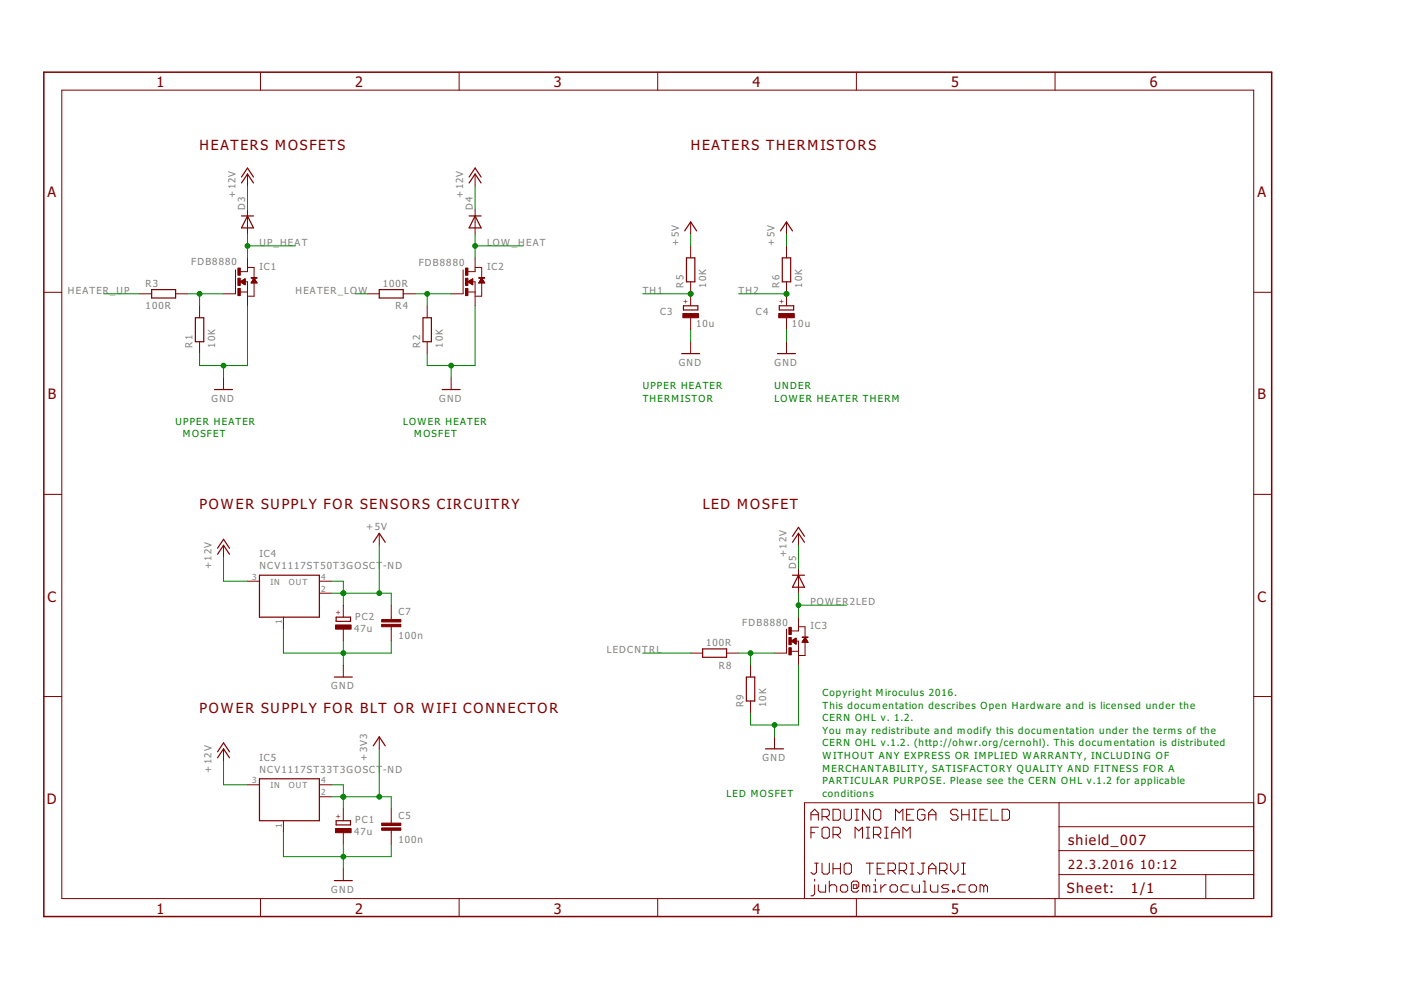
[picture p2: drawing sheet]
<svg xmlns="http://www.w3.org/2000/svg" width="297mm" height="210mm" viewBox="0 0 297 210" stroke-linecap="round" stroke-linejoin="round" font-family="sans-serif">
<g fill="none" stroke="#800000" stroke-width=".21">
<path d="M13.1 19.1h252.7v171.4h-252.7zM55.2 15.3v3.8M97.3 15.3v3.8M139.4 15.3v3.8M181.6 15.3v3.8M223.7 15.3v3.8M52.5 36.9v2.5M100.7 36.9v2.5M49.9 57.2v5.1h-2.5M50.9 59.8l1.1-.7v1.3zM51 59.7l1.5 .1v5M51 59.8h1"/>
<path d="M51.1 59.6h.9M51.1 59.9h.9M51.2 59.6h.8M51.2 59.9h.8M51.3 59.5h.7M51.4 59.5h.6M51.5 59.4h.5M51.6 59.3h.4M51.8 59.2h.2M51.9 59.2h.1M52.5 54.7v2.9h-1.6M52.5 56.7h1.4v2.3"/>
<path d="M52.5 44.5v5.1M53.3 59.9h1.2M53.3 59.9h1.1M53.4 59.8h1M53.4 59.7h.9M53.4 59.6h.9M53.5 59.6h.8M53.5 59.5h.7M53.6 59.5h.5M53.6 59.4h.5M53.7 59.3h.4M53.7 59.2h.3"/>
<path d="M53.8 59.1h.1M53.8 59h.1M53.9 59l.6 1h-1.3zM98.2 57.2v5.1h-2.5M99.2 59.8l1-.7v1.3M99.2 59.8l1 .6M99.2 59.7l1.5 .1v5M99.3 59.8h.9M99.3 59.6h.9M99.4 59.9h.8M99.5 59.6h.7M99.5 59.9h.7"/>
<path d="M99.6 59.5h.6M99.7 59.5h.5M99.8 59.4h.4M99.9 59.3h.3M100 59.2h.2M100.1 59.2h.1M100.7 44.5v5.1M100.7 54.7v2.9h-1.5M100.7 56.7h1.4v2.3M101.5 59.9h1.2M101.6 59.9h1.1M101.6 59.8h1"/>
<path d="M101.7 59.7h.9M101.7 59.6h.8M101.8 59.5h.6M101.9 59.4h.5M101.9 59.3h.4M102 59.2h.3M102 59.2h.2M102 59.1h.2M102.1 59h.1M102.1 59l.7 1h-1.3zM146.4 47.1v2.5M146.4 52.1v2.6"/>
<path d="M146.4 59.8v5M166.8 47.1v2.5M166.8 52.1v2.6M166.8 59.8v5M9.3 62h3.8M29.6 62.3h2.6M37.2 62.3h2.6M42.3 64.8v2.6M42.3 72.5v2.5M50.9 61.9h1.6M51.4 60h.6M51.5 60.1h.5"/>
<path d="M51.6 60.2h.4M51.7 60.2h.3M51.8 60.3h.2M51.9 60.3h.1M53.9 60v2.8h-1.4M77.9 62.3h2.5M85.5 62.3h2.5M90.6 64.8v2.6M90.6 72.5v2.5M99.2 61.9h1.5M99.6 60h.6M99.7 60.1h.5"/>
<path d="M99.8 60.2h.4M99.9 60.2h.3M100.1 60.3h.1M100.2 60.3h.1M102.1 60v2.8h-1.4M146.4 67.4v2.5M146.4 72.5v2.5M166.8 67.4v2.5M166.8 72.5v2.5M265.8 62h3.8M47.4 80.1v2.5M95.7 80.1v2.5"/>
<path d="M9.3 104.8h3.8M47.4 115.6v2.6M80.4 113.1v2.5M169.3 113.1v2.5M265.8 104.8h3.8M52.5 123.2h2.5M60.1 130.9v2.5M67.7 123.2h2.6M67.7 125.8h2.6M72.8 128.3v2.6M72.8 133.4v2.5M83 128.3v3.1"/>
<path d="M83 132.9v3M146.4 138.5h2.6M154.1 138.5h2.5M166.8 133.4v5.1h-2.6M167.8 138.1h1.5M167.8 135.9l1-.6v1.3zM167.8 135.9h1M167.9 136l1.4-.1v5.1M167.9 135.8h.9M168 136.1h.8M168 135.8h.8M168.1 136.1h.7"/>
<path d="M168.1 135.7h.7M168.2 136.2h.6M168.3 135.6h.5M168.3 136.2h.5M168.4 135.6h.4M168.4 136.3h.4M168.5 135.5h.3M168.5 136.4h.3M168.6 135.4h.2M168.6 136.5h.2M168.7 135.4h.1M168.8 136.5h.1"/>
<path d="M169.3 120.7v5.1M169.3 130.9v2.9h-1.5M169.3 132.9h1.4v2.3M170.1 136.1h1.2M170.1 136.1h1.1M170.2 136h1M170.2 135.9h1M170.3 135.8h.8M170.3 135.7h.7M170.4 135.6h.6M170.5 135.6h.4M170.5 135.5h.4"/>
<path d="M170.5 135.4h.4M170.6 135.4h.2M170.6 135.3h.2M170.7 135.2h.1M170.7 136.2v2.8h-1.4M170.7 135.2l.6 1h-1.2zM9.3 147.7h3.8M47.4 158.8v2.5M72.8 141v2.6M80.4 156.2v2.6M159.1 141v2.6M159.1 148.6v2.6"/>
<path d="M164.2 156.2v2.6M265.8 147.7h3.8M52.5 166.4h2.5M60.1 174v2.6M67.7 166.4h2.6M67.7 168.9h2.6M72.8 171.5v2.5M72.8 176.6v2.5M83 171.5v3M83 176v3.1M171.9 173.9v-1.5l.8-.8 .8 .8v1.5M171.9 172.7h1.6"/>
<path d="M171.9 176.6h.8M173.5 175.4h-1.6v2.3M174.3 173.1h1.2l.3-.4v-.7l-.3-.4h-1.2v2.3M174.7 175.4h.8l.3 .4v1.5l-.3 .4h-.8l-.4-.4v-1.5zM175 173.1l.8 .8M176.6 171.6h1.2l.4 .4v1.5l-.4 .4h-1.2zM176.6 177h1.2l.4-.4v-.8l-.4-.4h-1.2v2.3M177.4 177l.8 .7M179 171.6v1.9l.3 .4h.8l.4-.4v-1.9M181.3 171.6h.8M181.3 173.9h.8M181.3 177.7v-2.3l.8 .8 .8-.8v2.3"/>
<path d="M181.7 171.6v2.3M183.6 175.4h.8M183.6 177.7h.8M184 175.4v2.3M184.4 171.6v2.3l-1.5-2.3v2.3M185.2 172l.4-.4h.8l.4 .4v1.5l-.4 .4h-.8l-.4-.4zM185.2 177h1.2l.4-.4v-.8l-.4-.4h-1.2v2.3M186 177l.8 .7M187.5 175.4h.8M187.5 177.7h.8M187.9 175.4v2.3M189.1 176.6h1.5"/>
<path d="M189.1 177.7v-1.5l.8-.8 .7 .8v1.5M189.9 173.9v-2.3l.7 .8 .8-.8v2.3M191.4 177.7v-2.3l.8 .8 .8-.8v2.3M192.2 172.7h.8M193.8 171.6h-1.6v2.3h1.6M196.1 172l-.4-.4h-.8l-.4 .4v1.5l.4 .4h.8l.4-.4v-.8h-.8M196.9 172.7h1.5M196.9 173.9v-1.5l.8-.8 .7 .8v1.5M203.1 172l-.4-.4h-.7l-.4 .4v.4l.4 .3h.7l.4 .4v.4l-.4 .4h-.7l-.4-.4M203.9 172.7h1.6M203.9 171.6v2.3M205.5 171.6v2.3"/>
<path d="M206.2 171.6h.8M206.2 173.9h.8M206.6 171.6v2.3M207.8 172.7h.8M209.4 171.6h-1.6v2.3h1.6M210.1 171.6v2.3h1.6M212.5 171.6h1.1l.4 .4v1.5l-.4 .4h-1.1zM224.5 170.2v20.3M224.5 175.3h41.3M265.8 170.2h-95.2v20.3M55.2 190.5v3.8M72.8 184.2v2.5"/>
<path d="M97.3 190.5v3.8M139.4 190.5v3.8M172.7 183h.8M172.7 187.6v1.9l-.4 .4h-.4M172.7 186.4v.4M173.1 183v2l-.4 .3h-.4l-.4-.3M173.5 187.6v1.2l.4 .3h1.1v-1.5M174.3 183v2l.4 .3h.8l.3-.3v-2M175.8 186.8v2.3M175.8 188l.4-.4h.8l.4 .4v1.1M176.6 183v2.3M176.6 184.2h1.6"/>
<path d="M178.2 183v2.3M178.6 187.6h.7l.4 .4v.8l-.4 .3h-.7l-.4-.3v-.8zM179.3 183h.8l.4 .4v1.6l-.4 .3h-.8l-.3-.3v-1.6zM180.9 187.6h.8v.8h-.8zM181.6 190.5v3.8M181.7 188.4l.4-.4v-.8l-.4-.4h-.8l-.4 .4v1.6l.4 .3h.8l.4-.3M183.6 188l-.4-.4h-.3v1.5M183.6 188l.4-.4 .4 .4v1.1M183.6 183h1.6M183.6 188v1.1M184.4 183v2.3M185.2 189.1h.8"/>
<path d="M185.2 187.6h.4v1.5M185.6 186.4v.4M186 184.2h.8M186.8 187.6v1.5M187.5 183h-1.5v2.3h1.5M187.9 187.6h-.4l-.7 .8M188.3 184.6h1.2l.4-.4v-.8l-.4-.4h-1.2v2.3M188.7 188l.4-.4h.8l.4 .4v.8l-.4 .3h-.8l-.4-.3zM189.1 184.6l.8 .7M190.6 184.6h1.2l.4-.4v-.8l-.4-.4h-1.2v2.3M191.4 184.6l.8 .7M192.6 187.6h-1.2l-.4 .4v.8l.4 .3h1.2"/>
<path d="M193 185.3h.8M193 183h.8M193.4 183v2.3M193.4 187.6v1.2l.4 .3h1.1v-1.5M195.3 183h.8M195.7 186.8h.4v2.3M195.7 183v2l-.4 .3h-.4l-.4-.3M195.7 189.1h.8M196.9 185.3v-1.5l.8-.8 .7 .8v1.5M196.9 184.2h1.5M197.3 187.6v1.2l.4 .3h1.1v-1.5M199.2 184.6h1.2l.4-.4v-.8l-.4-.4h-1.2v2.3"/>
<path d="M200 184.6l.8 .7M201.2 187.6h-1.2l-.4 .4 .4 .4h.8l.4 .4-.4 .3h-1.2M201.6 183v1.6l.7 .7 .8-.7v-1.6M202 188.8h.3v.3h-.3zM203.9 185.3h.8M203.9 183h.8M204.3 183v2.3M204.7 187.6h-1.2l-.4 .4v.8l.4 .3h1.2M205.8 187.6h.8l.4 .4v.8l-.4 .3h-.8l-.3-.3v-.8zM208.6 188l-.4-.4h-.4v1.5M208.6 188v1.1M208.6 188l.4-.4 .4 .4v1.1"/>
<path d="M223.7 190.5v3.8M224.5 185.4h41.3M224.5 180.4h41.3M255.7 185.4v5.1"/>
</g>
<path d="M9.3 15.3h260.3v179h-260.3z" fill="none" stroke="#800000" stroke-width=".32"/>
<g fill="none" stroke="#800000" stroke-width=".25">
<path d="M51.2 38.8l1.3-1.9 1.2 1.9M51.2 37.5l1.3-1.9 1.2 1.9M99.5 38.8l1.2-1.9 1.3 1.9M99.5 37.5l1.2-1.9 1.3 1.9M51.2 45.8h2.5M52.5 45.8l1.2 2.5h-2.5zM99.5 45.8h2.5M100.7 45.8l1.3 2.5h-2.5zM145.2 49l1.2-1.9 1.3 1.9M145.5 54.7h1.8v5.1h-1.8zM165.5 49l1.3-1.9 1.2 1.9M165.9 54.7h1.7v5.1h-1.7z"/>
<path d="M32.2 61.4h5v1.8h-5zM41.4 67.4h1.8v5.1h-1.8zM80.4 61.4h5.1v1.8h-5.1zM89.7 67.4h1.8v5.1h-1.8zM144.5 75h3.8M144.9 64.8h3.1v.9h-3.1zM164.8 75h3.9M165.2 64.8h3.1v.9h-3.1zM45.5 82.6h3.8M93.7 82.6h3.9M46.1 117.5l1.3-1.9 1.3 1.9M46.1 116.2l1.3-1.9 1.3 1.9"/>
<path d="M79.1 115l1.3-1.9 1.3 1.9M168 115l1.3-1.9 1.3 1.9M168 113.7l1.3-1.9 1.3 1.9M55 122h12.7v8.9h-12.7zM71.3 130.9h3v.8h-3zM149 137.6h5.1v1.8h-5.1zM168 122h2.6M169.3 122l1.3 2.5h-2.6zM46.1 159.4l1.3-1.9 1.3 1.9M70.9 143.6h3.8M79.1 158.1l1.3-1.9 1.3 1.9M158.2 143.6h1.8v5h-1.8z"/>
<path d="M162.3 158.8h3.8M46.1 160.7l1.3-1.9 1.3 1.9M55 165.1h12.7v8.9h-12.7zM71.3 174h3v.9h-3zM70.9 186.7h3.8"/>
</g>
<g fill="#800000" stroke="#800000" stroke-width=".21">
<path d="M98.7 56.8h.5v1.6h-.5z"/>
<path d="M98.7 59h.5v1.5h-.5z"/>
<path d="M98.7 61.2h.5v1.5h-.5z"/>
<path d="M101.5 58.9h1.3v.1h-1.3z"/>
<path d="M50.4 56.8h.5v1.6h-.5z"/>
<path d="M50.4 59h.5v1.5h-.5z"/>
<path d="M50.4 61.2h.5v1.5h-.5z"/>
<path d="M53.2 58.9h1.3v.1h-1.3z"/>
<path d="M144.8 66.5h3.3v.9h-3.3z"/>
<path d="M165.1 66.5h3.3v.9h-3.3z"/>
<path d="M80.9 132.4h4.1v.5h-4.1z"/>
<path d="M80.9 131.4h4.1v.5h-4.1z"/>
<path d="M71.1 132.5h3.3v.9h-3.3z"/>
<path d="M167.3 133h.5v1.5h-.5z"/>
<path d="M167.3 135.2h.5v1.5h-.5z"/>
<path d="M167.3 137.3h.5v1.6h-.5z"/>
<path d="M170.1 135h1.2v.2h-1.2z"/>
<path d="M80.9 175.5h4.1v.5h-4.1z"/>
<path d="M80.9 174.5h4.1v.5h-4.1z"/>
<path d="M71.1 175.7h3.3v.9h-3.3z"/>
</g>
<g fill="none" stroke="#008000" stroke-width=".21">
<path d="M52.5 39.4v5.1M100.7 39.4v5.1M52.5 49.6v5.1M52.5 52.1h10.1M100.7 49.6v5.1M100.7 52.1h10.2M146.4 49.6v2.5M166.8 49.6v2.5M22 62.3h7.6M39.8 62.3h7.6M42.3 62.3v2.5M47.4 77.5v2.6"/>
<path d="M52.5 64.8v12.7h-10.2v-2.5M75.3 62.3h2.6M88 62.3h7.7M90.6 62.3v2.5M95.7 77.5v2.6M100.7 64.8v12.7h-10.1v-2.5M136.3 62.3h10.1M146.4 69.9v2.6M156.6 62.3h10.2M166.8 69.9v2.6M47.4 118.2v5h5.1M80.4 115.6v10.2"/>
<path d="M169.3 115.6v5.1M60.1 133.4v5.1h22.9v-2.6M70.3 123.2h2.5v5.1M70.3 125.8h12.7v2.5M72.8 135.9v5.1M136.3 138.5h10.1M156.6 138.5h7.6M159.1 138.5v2.5M169.3 125.8v5.1M169.3 128.3h10.2M80.4 158.8v10.1M164.2 153.7v2.5"/>
<path d="M169.3 141v12.7h-10.2v-2.5M47.4 161.3v5.1h5.1M60.1 176.6v5h22.9v-2.5M70.3 166.4h2.5v5.1M70.3 168.9h12.7v2.6M72.8 179.1v5.1"/>
</g>
<g fill="#008000" stroke="#008000" stroke-width=".21">
<circle cx="95.7" cy="77.5" r=".51"/>
<circle cx="47.4" cy="77.5" r=".51"/>
<circle cx="72.8" cy="138.5" r=".51"/>
<circle cx="164.2" cy="153.7" r=".51"/>
<circle cx="72.8" cy="181.6" r=".51"/>
<circle cx="52.5" cy="52.1" r=".51"/>
<circle cx="100.7" cy="52.1" r=".51"/>
<circle cx="42.3" cy="62.3" r=".51"/>
<circle cx="90.6" cy="62.3" r=".51"/>
<circle cx="72.8" cy="125.8" r=".51"/>
<circle cx="80.4" cy="125.8" r=".51"/>
<circle cx="166.8" cy="62.3" r=".51"/>
<circle cx="146.4" cy="62.3" r=".51"/>
<circle cx="169.3" cy="128.3" r=".51"/>
<circle cx="72.8" cy="168.9" r=".51"/>
<circle cx="80.4" cy="168.9" r=".51"/>
<circle cx="159.1" cy="138.5" r=".51"/>
</g>
<g font-size="3.7" fill="#800000">
<text x="33.2" y="18.5">1</text>
<text x="75.3" y="18.5">2</text>
<text x="117.4" y="18.5">3</text>
<text x="159.5" y="18.5">4</text>
<text x="201.6" y="18.5">5</text>
<text x="243.8" y="18.5">6</text>
<text x="10.1" y="41.8">A</text>
<text x="266.6" y="41.8">A</text>
<text x="10.1" y="84.7">B</text>
<text x="266.6" y="84.7">B</text>
<text x="10.1" y="127.5">C</text>
<text x="266.6" y="127.5">C</text>
<text x="9.9" y="170.4">D</text>
<text x="266.5" y="170.4">D</text>
<text x="33.2" y="193.7">1</text>
<text x="75.3" y="193.7">2</text>
<text x="117.4" y="193.7">3</text>
<text x="159.5" y="193.7">4</text>
<text x="201.6" y="193.7">5</text>
<text x="243.8" y="193.7">6</text>
</g>
<g font-size="3.6" fill="#800000">
<text x="42.3" y="31.8">HEATERS MOSFETS</text>
<text x="146.4" y="31.8">HEATERS THERMISTORS</text>
<text x="42.3" y="108">POWER SUPPLY FOR SENSORS CIRCUITRY</text>
<text x="149" y="108">LED MOSFET</text>
<text x="42.3" y="151.2">POWER SUPPLY FOR BLT OR WIFI CONNECTOR</text>
<text x="226.4" y="179.1">shield_007</text>
<text x="226.2" y="189.4">Sheet:</text>
<text x="239.8" y="189.3">1/1</text>
</g>
<g font-size="3.2" fill="#800000">
<text x="226.4" y="184.2">22.3.2016</text>
<text x="241.7" y="184.2">10:12</text>
</g>
<g font-size="2.5" fill="#808080">
<text x="49.9" y="42" transform="rotate(-90 49.9 42)">+12V</text>
<text x="98.2" y="42" transform="rotate(-90 98.2 42)">+12V</text>
<text x="52" y="44.5" transform="rotate(-90 52 44.5)">D3</text>
<text x="100.2" y="44.5" transform="rotate(-90 100.2 44.5)">D4</text>
<text x="55" y="52.1">UP_HEAT</text>
<text x="103.3" y="52.1">LOW_HEAT</text>
<text x="143.9" y="52.1" transform="rotate(-90 143.9 52.1)">+5V</text>
<text x="164.2" y="52.1" transform="rotate(-90 164.2 52.1)">+5V</text>
<text x="40.5" y="56.2">FDB8880</text>
<text x="55" y="57.2">IC1</text>
<text x="88.8" y="56.4">FDB8880</text>
<text x="103.3" y="57.2">IC2</text>
<text x="14.4" y="62.3">HEATER_UP</text>
<text x="30.9" y="65.6">100R</text>
<text x="30.9" y="60.8">R3</text>
<text x="62.6" y="62.3">HEATER_LOW</text>
<text x="81.1" y="60.8">100R</text>
<text x="83.9" y="65.6">R4</text>
<text x="136.3" y="62.3">TH1</text>
<text x="144.9" y="61" transform="rotate(-90 144.9 61)">R5</text>
<text x="149.7" y="61" transform="rotate(-90 149.7 61)">10K</text>
<text x="156.6" y="62.3">TH2</text>
<text x="165.3" y="61" transform="rotate(-90 165.3 61)">R6</text>
<text x="170.1" y="61" transform="rotate(-90 170.1 61)">10K</text>
<text x="140" y="66.9">C3</text>
<text x="147.6" y="69.4">10u</text>
<text x="160.3" y="66.9">C4</text>
<text x="167.9" y="69.4">10u</text>
<text x="40.8" y="73.7" transform="rotate(-90 40.8 73.7)">R1</text>
<text x="45.6" y="73.7" transform="rotate(-90 45.6 73.7)">10K</text>
<text x="89.1" y="73.7" transform="rotate(-90 89.1 73.7)">R2</text>
<text x="93.9" y="73.7" transform="rotate(-90 93.9 73.7)">10K</text>
<text x="143.9" y="77.5">GND</text>
<text x="164.2" y="77.5">GND</text>
<text x="44.8" y="85.1">GND</text>
<text x="93.1" y="85.1">GND</text>
<text x="77.7" y="112.3">+5V</text>
<text x="55" y="118.2">IC4</text>
<text x="166.8" y="118.2" transform="rotate(-90 166.8 118.2)">+12V</text>
<text x="44.8" y="120.7" transform="rotate(-90 44.8 120.7)">+12V</text>
<text x="55" y="120.7">NCV1117ST50T3GOSCT</text>
<text x="81.3" y="120.7">-ND</text>
<text x="168.8" y="120.7" transform="rotate(-90 168.8 120.7)">D5</text>
<text x="75.3" y="131.4">PC2</text>
<text x="84.5" y="130.5">C7</text>
<text x="171.8" y="128.3">POWER2LED</text>
<text x="75.1" y="133.9">47u</text>
<text x="84.5" y="135.5">100n</text>
<text x="149.7" y="136.9">100R</text>
<text x="157.4" y="132.6">FDB8880</text>
<text x="171.8" y="133.4">IC3</text>
<text x="128.7" y="138.5">LEDCNTRL</text>
<text x="152.4" y="141.7">R8</text>
<text x="70.2" y="146.1">GND</text>
<text x="157.6" y="149.9" transform="rotate(-90 157.6 149.9)">R9</text>
<text x="162.4" y="149.9" transform="rotate(-90 162.4 149.9)">10K</text>
<text x="55" y="161.3">IC5</text>
<text x="77.9" y="161.3" transform="rotate(-90 77.9 161.3)">+3V3</text>
<text x="161.7" y="161.3">GND</text>
<text x="44.8" y="163.9" transform="rotate(-90 44.8 163.9)">+12V</text>
<text x="55" y="163.9">NCV1117ST33T3GOSCT</text>
<text x="81.3" y="163.9">-ND</text>
<text x="84.5" y="173.6">C5</text>
<text x="75.1" y="177.1">47u</text>
<text x="75.3" y="174.6">PC1</text>
<text x="84.5" y="178.7">100n</text>
<text x="70.2" y="189.3">GND</text>
</g>
<g font-size="2.5" fill="#008000">
<text x="136.3" y="82.5">UPPER HEATER</text>
<text x="164.2" y="82.5">UNDER</text>
<text x="136.3" y="85.1">THERMISTOR</text>
<text x="164.2" y="85.1">LOWER HEATER THERM</text>
<text x="37.2" y="90.1">UPPER HEATER</text>
<text x="38.8" y="92.8">MOSFET</text>
<text x="85.5" y="90.1">LOWER HEATER</text>
<text x="87.8" y="92.8">MOSFET</text>
<text x="174.4" y="147.6">Copyright Miroculus 2016.</text>
<text x="174.4" y="150.3">This documentation describes Open Hardware and is licensed under the</text>
<text x="174.4" y="152.9">CERN OHL v. 1.2.</text>
<text x="174.4" y="155.6">You may redistribute and modify this documentation under the terms of the</text>
<text x="174.4" y="158.3">CERN OHL v.1.2. (http://ohwr.org/cernohl). This documentation is distributed</text>
<text x="174.4" y="160.9">WITHOUT ANY EXPRESS OR IMPLIED WARRANTY, INCLUDING OF</text>
<text x="174.4" y="163.6">MERCHANTABILITY, SATISFACTORY QUALITY AND FITNESS FOR A</text>
<text x="174.4" y="166.3">PARTICULAR PURPOSE. Please see the CERN OHL v.1.2 for applicable</text>
<text x="154.1" y="168.9">LED MOSFET</text>
<text x="174.4" y="168.9">conditions</text>
</g>
<g font-size="2.1" fill="#808080">
<text x="53.5" y="122.9">3</text>
<text x="57.3" y="124">IN</text>
<text x="61.2" y="124">OUT</text>
<text x="68.1" y="122.9">4</text>
<text x="68.1" y="125.4">2</text>
<text x="59.7" y="132.4" transform="rotate(-90 59.7 132.4)">1</text>
<text x="53.5" y="166">3</text>
<text x="57.3" y="167.2">IN</text>
<text x="61.2" y="167.2">OUT</text>
<text x="68.1" y="166">4</text>
<text x="68.1" y="168.6">2</text>
<text x="59.7" y="175.5" transform="rotate(-90 59.7 175.5)">1</text>
</g>
<g font-size="1.8" fill="#800000">
<text x="145.9" y="64.4" transform="rotate(-90 145.9 64.4)">+</text>
<text x="166.2" y="64.4" transform="rotate(-90 166.2 64.4)">+</text>
<text x="72.2" y="130.4" transform="rotate(-90 72.2 130.4)">+</text>
<text x="72.2" y="173.6" transform="rotate(-90 72.2 173.6)">+</text>
</g>
</svg>
